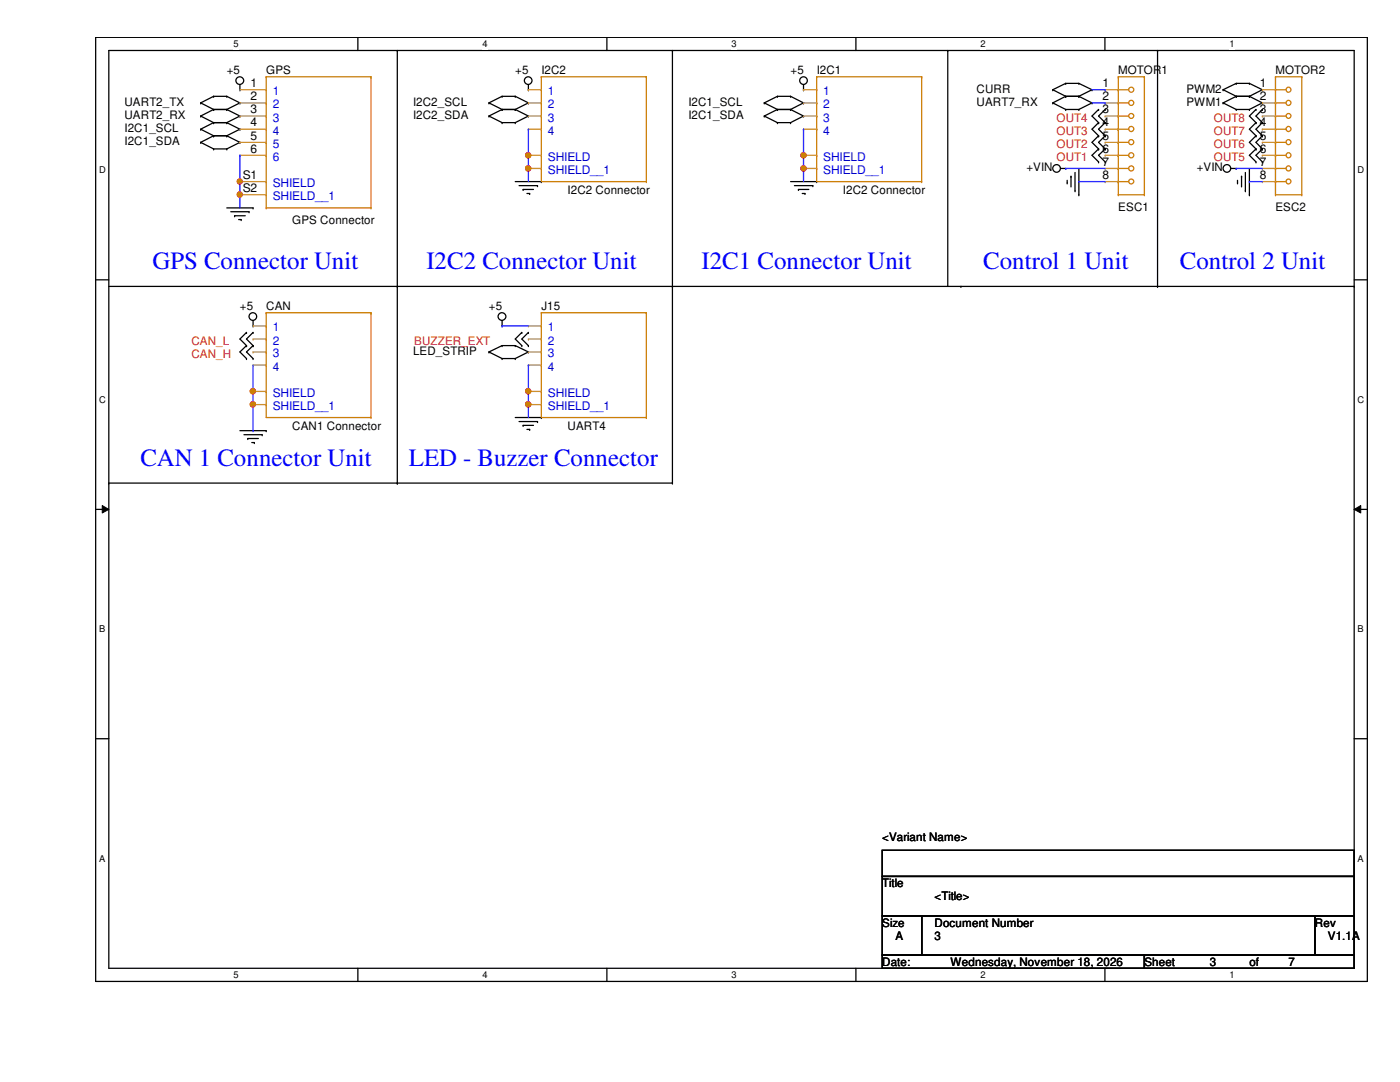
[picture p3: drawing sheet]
<svg xmlns="http://www.w3.org/2000/svg" width="279mm" height="216mm" viewBox="0 0 279 216" stroke-linecap="round" stroke-linejoin="round" font-family="sans-serif">
<path d="M19.1 7.5h253.8v188.3h-253.8zM21.7 10.1h248.6v183.1h-248.6z" fill="none" stroke="#000" stroke-width=".25"/>
<g fill="#fff">
<path d="M46.6 7.7h1v2.1h-1z"/>
<path d="M46.6 193.5h1v2.1h-1z"/>
</g>
<path d="M71.4 7.5v2.6M71.4 193.2v2.6" fill="none" stroke="#000" stroke-width=".25"/>
<g fill="#fff">
<path d="M96.3 7.7h1v2.1h-1z"/>
<path d="M96.3 193.5h1v2.1h-1z"/>
</g>
<path d="M121.1 7.5v2.6M121.1 193.2v2.6" fill="none" stroke="#000" stroke-width=".25"/>
<g fill="#fff">
<path d="M146 7.7h1v2.1h-1z"/>
<path d="M146 193.5h1v2.1h-1z"/>
</g>
<path d="M170.8 7.5v2.6M170.8 193.2v2.6" fill="none" stroke="#000" stroke-width=".25"/>
<g fill="#fff">
<path d="M195.7 7.7h1v2.1h-1z"/>
<path d="M195.7 193.5h1v2.1h-1z"/>
</g>
<path d="M220.5 7.5v2.6M220.5 193.2v2.6" fill="none" stroke="#000" stroke-width=".25"/>
<g fill="#fff">
<path d="M245.4 7.7h1v2.1h-1z"/>
<path d="M245.4 193.5h1v2.1h-1z"/>
<path d="M19.8 32.9h1.3v2.1h-1.3z"/>
<path d="M270.9 32.9h1.3v2.1h-1.3z"/>
<path d="M19.8 78.7h1.3v2.1h-1.3z"/>
<path d="M270.9 78.7h1.3v2.1h-1.3z"/>
</g>
<path d="M19.1 55.8h2.6M270.3 55.8h2.6" fill="none" stroke="#000" stroke-width=".25"/>
<g fill="#fff">
<path d="M19.8 124.5h1.2v2.1h-1.2z"/>
<path d="M270.9 124.5h1.3v2.1h-1.3z"/>
</g>
<path d="M19.1 101.6h2.6M270.3 101.6h2.6" fill="none" stroke="#000" stroke-width=".25"/>
<path d="M20.4 100.9l1.3 .7-1.3 .8zM270.3 101.6l1.3-.7v1.5z" fill="#000"/>
<path d="M20.4 100.9l1.3 .7-1.3 .8zM270.3 101.6l1.3-.7v1.5z" fill="none" stroke="#000" stroke-width=".2"/>
<g fill="#fff">
<path d="M19.8 170.3h1.2v2h-1.2z"/>
<path d="M270.9 170.3h1.3v2h-1.3z"/>
</g>
<g fill="none" stroke="#000" stroke-width=".25">
<path d="M42.6 19.2h.1M42.6 19.2l-2.6 1.3M42.6 19.2h2.7M45.3 19.2h.1M45.3 19.2l2.6 1.3M47.9 17.9h.1M47.9 16.9v1M79.3 10.1h.1M79.3 10.1v86.3M100.2 19.2h.1M100.2 19.2h2.6M100.2 19.2l-2.6 1.3"/>
<path d="M102.8 19.2h.1M102.8 19.2l2.7 1.3M105.5 17.9h.1M105.5 16.9v1M134.2 10.1h.1M134.2 10.1v86.3M155.2 19.2h.1M155.2 19.2h2.6M155.2 19.2l-2.7 1.3M157.8 19.2h.1M157.8 19.2l2.6 1.3M160.4 17.9h.1"/>
<path d="M160.4 16.9v1M189.1 10.1h.1M189.1 10.1v47M210.1 17.9h.1M210.1 17.9l2.6 1.3M212.7 19.2h.1M212.7 16.6h.1M212.7 19.2h2.6M212.7 19.2l-2.6 1.3M212.7 16.6l-2.6 1.3M212.7 16.6h2.6M215.3 19.2h.1"/>
<path d="M215.3 16.6h.1M215.3 19.2l2.6 1.3M215.3 16.6l2.6 1.3M217.9 17.9h.1M217.9 17.9l-2.6 1.3M231 10.1h.1M231 10.1v47M244.1 17.9h.1M244.1 17.9l2.6 1.3M246.7 19.2h.1M246.7 16.6h.1M246.7 19.2h2.6"/>
<path d="M246.7 16.6h2.6M246.7 16.6l-2.6 1.3M246.7 19.2l-2.6 1.3M249.3 19.2h.1M249.3 16.6h.1M249.3 16.6l2.6 1.3M249.3 19.2l2.6 1.3M251.9 17.9h.1M251.9 17.9l-2.6 1.3M40 20.5h.1M40 23.2h.1M40 25.8h.1"/>
<path d="M40 28.4h.1M40 20.5l2.6 1.3M40 23.2l2.6 1.3M40 25.8l2.6 1.3M40 28.4l2.6 1.3M42.6 21.8h.1M42.6 24.5h.1M42.6 27.1h.1M42.6 29.7h.1M42.6 21.8h2.7M42.6 24.5h2.7M42.6 21.8l-2.6 1.4"/>
<path d="M42.6 27.1h2.7M42.6 24.5l-2.6 1.3M42.6 29.7h2.7M42.6 27.1l-2.6 1.3M45.3 21.8h.1M45.3 24.5h.1M45.3 27.1h.1M45.3 29.7h.1M45.3 21.8l2.6 1.4M45.3 24.5l2.6 1.3M45.3 27.1l2.6 1.3M47.9 20.5h.1"/>
<path d="M47.9 23.2h.1M47.9 25.8h.1M47.9 28.4h.1M47.9 20.5l-2.6 1.3M47.9 23.2l-2.6 1.3M47.9 25.8l-2.6 1.3M47.9 28.4l-2.6 1.3M97.6 20.5h.1M97.6 23.2h.1M97.6 20.5l2.6 1.3M97.6 23.2l2.6 1.3M100.2 21.8h.1"/>
<path d="M100.2 24.5h.1M100.2 21.8h2.6M100.2 24.5h2.6M100.2 21.8l-2.6 1.4M102.8 21.8h.1M102.8 24.5h.1M102.8 21.8l2.7 1.4M102.8 36.2h5.2M103.6 37h3.7M104.4 37.8h.1M104.4 37.8h2.1M105.2 38.6h.5"/>
<path d="M105.5 20.5h.1M105.5 23.2h.1M105.5 20.5l-2.7 1.3M105.5 23.2l-2.7 1.3M105.7 38.6h.1M107.3 37h.1M108 36.2h.1M152.5 20.5h.1M152.5 23.2h.1M152.5 20.5l2.7 1.3M152.5 23.2l2.7 1.3M155.2 21.8h.1"/>
<path d="M155.2 24.5h.1M155.2 21.8h2.6M155.2 24.5h2.6M155.2 21.8l-2.7 1.4M157.8 21.8h.1M157.8 24.5h.1M157.8 21.8l2.6 1.4M157.8 36.2h5.2M158.5 37h3.7M159.3 37.8h.1M159.3 37.8h2.1M160.1 38.6h.6"/>
<path d="M160.4 20.5h.1M160.4 23.2h.1M160.4 20.5l-2.6 1.3M160.4 23.2l-2.6 1.3M160.7 38.6h.1M162.2 37h.1M163 36.2h.1M210.1 20.5h.1M210.1 20.5l2.6 1.3M211.7 33.6h1M212.7 21.8h.1M212.7 33.6h.1"/>
<path d="M212.7 21.8h2.6M213 36.5h.1M213 36v.5M213.7 35.2h.1M213.7 35.2v2.1M214.5 38.1h.1M214.5 34.4v3.7M215.3 21.8h.1M215.3 38.9h.1M215.3 33.6v5.3M217.9 20.5h.1M217.9 20.5l-2.6 1.3"/>
<path d="M219.2 21.8h.1M219.2 24.5h.1M219.2 27.1h.1M219.2 29.7h.1M219.2 32.3h.1M219.2 21.8l-1.3 1.4 1.3 1.3M219.2 24.5l-1.3 1.3 1.3 1.3M219.2 27.1l-1.3 1.3 1.3 1.3M219.2 29.7l-1.3 1.3 1.3 1.3M220.6 21.8h.1M220.6 24.5h.1M220.6 27.1h.1"/>
<path d="M220.6 29.7h.1M220.6 32.3h.1M220.6 21.8l-1.4 1.4 1.4 1.3M220.6 24.5l-1.4 1.3 1.4 1.3M220.6 27.1l-1.4 1.3 1.4 1.3M220.6 29.7l-1.4 1.3 1.4 1.3M244.1 20.5h.1M244.1 20.5l2.6 1.3M245.7 33.6h1M246.7 21.8h.1M246.7 33.6h.1M246.7 21.8h2.6"/>
<path d="M247 36.5h.1M247 36v.5M247.8 35.2h.1M247.8 35.2v2.1M248.5 38.1h.1M248.5 34.4v3.7M249.3 21.8h.1M249.3 38.9h.1M249.3 33.6v5.3M250.7 21.8h.1M250.7 24.5h.1M250.7 27.1h.1"/>
<path d="M250.7 29.7h.1M250.7 32.3h.1M250.7 21.8l-1.4 1.4 1.4 1.3M250.7 24.5l-1.4 1.3 1.4 1.3M250.7 27.1l-1.4 1.3 1.4 1.3M250.7 29.7l-1.4 1.3 1.4 1.3M251.9 20.5h.1M251.9 21.8h.1M251.9 24.5h.1M251.9 27.1h.1M251.9 29.7h.1M251.9 32.3h.1"/>
<path d="M251.9 20.5l-2.6 1.3M251.9 21.8l-1.2 1.4 1.2 1.3M251.9 24.5l-1.2 1.3 1.2 1.3M251.9 27.1l-1.2 1.3 1.2 1.3M251.9 29.7l-1.2 1.3 1.2 1.3M21.7 57.1h248.6M45.3 41.5h5.2M46.1 42.2h3.6M46.8 43.1h.1M46.8 43.1h2.1M47.6 43.8h.5M48.1 43.8h.1"/>
<path d="M49.7 42.2h.1M50.5 41.5h.1M79.3 57.1h.1M134.2 57.1h.1M191.8 57.1h.1M231 57.1h.1M270.3 57.1h.1M49.2 66.3h.1M49.2 69h.1M49.2 71.5h.1M49.2 66.3l-1.3 1.3 1.3 1.4M49.2 69l-1.3 1.2 1.3 1.3"/>
<path d="M50.5 65h.1M50.5 66.3h.1M50.5 69h.1M50.5 71.5h.1M50.5 64v1M50.5 66.3l-1.3 1.3 1.3 1.4M50.5 69l-1.3 1.2 1.3 1.3M97.6 70.2h.1M97.6 70.2l2.6 1.3M100.2 71.5h.1M100.2 69h.1M100.2 65h.1"/>
<path d="M100.2 71.5h2.6M100.2 69l-2.6 1.2M100.2 69h2.6M100.2 64v1M102.8 71.5h.1M102.8 69h.1M102.8 69l2.7 1.2M104.1 66.3h.1M104.1 69h.1M104.1 66.3l-1.3 1.3 1.3 1.4M105.5 70.2h.1M105.5 66.3h.1"/>
<path d="M105.5 69h.1M105.5 70.2l-2.7 1.3M105.5 66.3l-1.4 1.3 1.4 1.4M21.7 96.4h.1M21.7 96.4h112.5M47.9 85.9h5.2M48.7 86.7h3.6M49.4 87.5h.1M49.4 87.5h2.2M50.2 88.3h.6M50.8 88.3h.1M52.3 86.7h.1"/>
<path d="M53.1 85.9h.1M79.3 96.4h.1M102.8 83.3h5.2M103.6 84.1h3.7M104.4 84.9h.1M104.4 84.9h2.1M105.2 85.7h.5M105.7 85.7h.1M107.3 84.1h.1M108 83.3h.1M134.2 96.4h.1M19.1 147.4h2.6"/>
<path d="M270.3 147.4h2.6M176.1 169.7h94.2v5.2h-94.2zM176.1 174.9h94.2v7.9h-94.2zM176.1 182.8h7.8v7.8h-7.8zM176.1 190.6h52.3v2.6h-52.3zM183.9 182.8h78.5v7.8h-78.5zM228.4 190.6h41.9v2.6h-41.9zM262.4 182.8h7.9v7.8h-7.9z"/>
<circle cx="47.9" cy="16.1" r=".77"/>
<circle cx="105.4" cy="16.1" r=".76"/>
<circle cx="160.4" cy="16.1" r=".76"/>
<circle cx="210.9" cy="33.6" r=".76"/>
<circle cx="244.9" cy="33.6" r=".76"/>
<circle cx="50.5" cy="63.2" r=".76"/>
<circle cx="100.2" cy="63.2" r=".77"/>
</g>
<g fill="none" stroke="#cc8006" stroke-width=".25">
<path d="M53.1 15.3h.1M53.1 17.9h.1M53.1 15.3h20.9M53.1 15.3v26.2M74 15.3h.1M74 15.3v26.2M108 15.3h.1M108 17.9h.1M108 15.3h21M108 15.3v20.9h21M129 15.3h.1M129 15.3v20.9"/>
<path d="M163 15.3h.1M163 17.9h.1M163 15.3h20.9M163 15.3v20.9h20.9M183.9 15.3h.1M183.9 15.3v20.9M223.2 17.9h.1M223.2 15.3h.1M223.2 15.3h5.2M223.2 15.3v23.6M223.2 17.9h2.1M228.4 15.3h.1"/>
<path d="M228.4 15.3v23.6M254.6 17.9h.1M254.6 15.3h.1M254.6 15.3h5.2M254.6 17.9h2.1M254.6 15.3v23.6M259.8 15.3h.1M259.8 15.3v23.6M53.1 20.5h.1M53.1 23.2h.1M53.1 25.8h.1M53.1 28.4h.1"/>
<path d="M53.1 31h.1M53.1 36.2h.1M53.1 38.9h.1M108 20.5h.1M108 23.2h.1M108 25.8h.1M108 31h.1M108 33.6h.1M129 36.2h.1M163 20.5h.1M163 23.2h.1M163 25.8h.1"/>
<path d="M163 31h.1M163 33.6h.1M183.9 36.2h.1M223.2 38.9h.1M223.2 36.2h.1M223.2 33.6h.1M223.2 31h.1M223.2 28.4h.1M223.2 25.8h.1M223.2 23.2h.1M223.2 20.5h.1M223.2 36.2h2.1"/>
<path d="M223.2 38.9h5.2M223.2 20.5h2.1M223.2 23.2h2.1M223.2 25.8h2.1M223.2 28.4h2.1M223.2 31h2.1M223.2 33.6h2.1M228.4 38.9h.1M254.6 38.9h.1M254.6 36.2h.1M254.6 33.6h.1M254.6 31h.1"/>
<path d="M254.6 28.4h.1M254.6 25.8h.1M254.6 23.2h.1M254.6 20.5h.1M254.6 36.2h2.1M254.6 38.9h5.2M254.6 20.5h2.1M254.6 23.2h2.1M254.6 25.8h2.1M254.6 28.4h2.1M254.6 31h2.1M254.6 33.6h2.1"/>
<path d="M259.8 38.9h.1M53.1 41.5h.1M53.1 41.5h20.9M74 41.5h.1M53.1 62.4h.1M53.1 65h.1M53.1 67.6h.1M53.1 70.2h.1M53.1 72.9h.1M53.1 78.1h.1M53.1 62.4h20.9M53.1 62.4v20.9h20.9"/>
<path d="M74 62.4h.1M74 62.4v20.9M108 62.4h.1M108 65h.1M108 67.6h.1M108 70.2h.1M108 72.9h.1M108 78.1h.1M108 62.4v20.9h21M108 62.4h21M129 62.4h.1M129 62.4v20.9"/>
<path d="M53.1 80.7h.1M74 83.3h.1M108 80.7h.1M129 83.3h.1"/>
<circle cx="225.8" cy="17.9" r=".51"/>
<circle cx="257.1" cy="17.9" r=".5"/>
<circle cx="225.8" cy="20.5" r=".51"/>
<circle cx="225.8" cy="28.4" r=".51"/>
<circle cx="225.8" cy="25.7" r=".51"/>
<circle cx="225.8" cy="33.6" r=".51"/>
<circle cx="225.8" cy="31" r=".51"/>
<circle cx="225.8" cy="36.2" r=".5"/>
<circle cx="225.8" cy="23.1" r=".5"/>
<circle cx="257.1" cy="20.5" r=".5"/>
<circle cx="257.1" cy="28.4" r=".5"/>
<circle cx="257.1" cy="25.7" r=".5"/>
<circle cx="257.1" cy="33.6" r=".5"/>
<circle cx="257.1" cy="31" r=".5"/>
<circle cx="257.2" cy="36.2" r=".49"/>
<circle cx="257.2" cy="23.1" r=".49"/>
</g>
<g fill="none" stroke="#a84" stroke-width=".25">
<path d="M47.9 17.9h.1M47.9 17.9h5.2M105.5 17.9h.1M105.5 17.9h2.5M160.4 17.9h.1M160.4 17.9h2.6M220.6 17.9h.1M220.6 17.9h2.6M251.9 17.9h.1M251.9 17.9h2.7M47.9 38.9h.1M47.9 36.2h.1"/>
<path d="M47.9 20.5h.1M47.9 23.2h.1M47.9 25.8h.1M47.9 28.4h.1M47.9 31h.1M47.9 31h5.2M47.9 20.5h5.2M47.9 23.2h5.2M47.9 25.8h5.2M47.9 38.9h5.2M47.9 36.2h5.2M47.9 28.4h5.2"/>
<path d="M105.5 33.6h.1M105.5 31h.1M105.5 20.5h.1M105.5 23.2h.1M105.5 25.8h.1M105.5 33.6h2.5M105.5 31h2.5M105.5 20.5h2.5M105.5 23.2h2.5M105.5 25.8h2.5M160.4 33.6h.1M160.4 31h.1"/>
<path d="M160.4 20.5h.1M160.4 23.2h.1M160.4 25.8h.1M160.4 33.6h2.6M160.4 31h2.6M160.4 20.5h2.6M160.4 23.2h2.6M160.4 25.8h2.6M220.6 20.5h.1M220.6 23.2h.1M220.6 25.8h.1M220.6 28.4h.1"/>
<path d="M220.6 31h.1M220.6 33.6h.1M220.6 36.2h.1M220.6 33.6h2.6M220.6 31h2.6M220.6 20.5h2.6M220.6 23.2h2.6M220.6 25.8h2.6M220.6 36.2h2.6M220.6 28.4h2.6M251.9 20.5h.1M251.9 23.2h.1"/>
<path d="M251.9 25.8h.1M251.9 28.4h.1M251.9 31h.1M251.9 33.6h.1M251.9 36.2h.1M251.9 33.6h2.7M251.9 31h2.7M251.9 20.5h2.7M251.9 23.2h2.7M251.9 25.8h2.7M251.9 36.2h2.7M251.9 28.4h2.7"/>
<path d="M50.5 78.1h.1M50.5 65h.1M50.5 67.6h.1M50.5 70.2h.1M50.5 72.9h.1M50.5 78.1h2.6M50.5 65h2.6M50.5 67.6h2.6M50.5 70.2h2.6M50.5 72.9h2.6M105.5 78.1h.1M105.5 65h.1"/>
<path d="M105.5 67.6h.1M105.5 70.2h.1M105.5 72.9h.1M105.5 78.1h2.5M105.5 65h2.5M105.5 67.6h2.5M105.5 70.2h2.5M105.5 72.9h2.5M50.5 80.7h.1M50.5 80.7h2.6M105.5 80.7h.1M105.5 80.7h2.5"/>
</g>
<path d="M47.9 38.9h.1M47.9 38.9v2.6" fill="none" stroke="#4200ff" stroke-width=".25"/>
<circle cx="47.8" cy="38.8" r=".5" fill="#f00"/>
<circle cx="47.8" cy="38.8" r=".5" fill="none" stroke="#f00" stroke-width=".25"/>
<path d="M47.9 31h.1M47.9 31v5.2" fill="none" stroke="#4200ff" stroke-width=".25"/>
<circle cx="47.9" cy="36.2" r=".49" fill="#f00"/>
<circle cx="47.9" cy="36.2" r=".49" fill="none" stroke="#f00" stroke-width=".25"/>
<path d="M47.9 36.2h.1M47.9 36.2v2.7M105.5 25.8h.1M105.5 31h.1M105.5 25.8v7.8" fill="none" stroke="#4200ff" stroke-width=".25"/>
<circle cx="105.4" cy="33.6" r=".51" fill="#f00"/>
<circle cx="105.4" cy="33.6" r=".51" fill="none" stroke="#f00" stroke-width=".25"/>
<circle cx="105.4" cy="31" r=".51" fill="#f00"/>
<circle cx="105.4" cy="31" r=".51" fill="none" stroke="#f00" stroke-width=".25"/>
<path d="M105.5 33.6h.1M105.5 33.6v2.6M160.4 25.8h.1M160.4 31h.1M160.4 25.8v7.8" fill="none" stroke="#4200ff" stroke-width=".25"/>
<circle cx="160.4" cy="33.6" r=".51" fill="#f00"/>
<circle cx="160.4" cy="33.6" r=".51" fill="none" stroke="#f00" stroke-width=".25"/>
<circle cx="160.4" cy="31" r=".51" fill="#f00"/>
<circle cx="160.4" cy="31" r=".51" fill="none" stroke="#f00" stroke-width=".25"/>
<g fill="none" stroke="#4200ff" stroke-width=".25">
<path d="M160.4 33.6h.1M160.4 33.6v2.6M212.7 33.6h.1M212.7 33.6h7.9M215.3 36.2h.1M215.3 36.2h5.3M246.7 33.6h.1M246.7 33.6h5.2M249.3 36.2h.1M249.3 36.2h2.6M50.5 78.1h.1M50.5 72.9v7.8"/>
<path d="M50.5 80.7h.1"/>
</g>
<circle cx="50.5" cy="78.1" r=".51" fill="#f00"/>
<circle cx="50.5" cy="78.1" r=".51" fill="none" stroke="#f00" stroke-width=".25"/>
<circle cx="50.5" cy="80.7" r=".51" fill="#f00"/>
<circle cx="50.5" cy="80.7" r=".51" fill="none" stroke="#f00" stroke-width=".25"/>
<path d="M217.9 17.9h2.7M220.6 17.9h.1M217.9 20.5h2.7M220.6 20.5h.1M100.2 65h.1M100.2 65h5.3M105.5 72.9h.1M105.5 78.1h.1M105.5 72.9v7.8M50.5 85.9h.1M50.5 80.7v5.2" fill="none" stroke="#4200ff" stroke-width=".25"/>
<circle cx="105.4" cy="80.7" r=".51" fill="#f00"/>
<circle cx="105.4" cy="80.7" r=".51" fill="none" stroke="#f00" stroke-width=".25"/>
<circle cx="105.4" cy="78.1" r=".51" fill="#f00"/>
<circle cx="105.4" cy="78.1" r=".51" fill="none" stroke="#f00" stroke-width=".25"/>
<path d="M105.5 80.7h.1M105.5 80.7v2.6" fill="none" stroke="#4200ff" stroke-width=".25"/>
<circle cx="47.8" cy="38.8" r=".5" fill="#f00"/>
<circle cx="47.8" cy="38.8" r=".5" fill="none" stroke="#f00" stroke-width=".25"/>
<circle cx="47.9" cy="36.2" r=".49" fill="#f00"/>
<circle cx="47.9" cy="36.2" r=".49" fill="none" stroke="#f00" stroke-width=".25"/>
<circle cx="105.4" cy="33.6" r=".51" fill="#f00"/>
<circle cx="105.4" cy="33.6" r=".51" fill="none" stroke="#f00" stroke-width=".25"/>
<circle cx="105.4" cy="31" r=".51" fill="#f00"/>
<circle cx="105.4" cy="31" r=".51" fill="none" stroke="#f00" stroke-width=".25"/>
<circle cx="160.4" cy="33.6" r=".51" fill="#f00"/>
<circle cx="160.4" cy="33.6" r=".51" fill="none" stroke="#f00" stroke-width=".25"/>
<circle cx="160.4" cy="31" r=".51" fill="#f00"/>
<circle cx="160.4" cy="31" r=".51" fill="none" stroke="#f00" stroke-width=".25"/>
<circle cx="50.5" cy="78.1" r=".51" fill="#f00"/>
<circle cx="50.5" cy="78.1" r=".51" fill="none" stroke="#f00" stroke-width=".25"/>
<circle cx="50.5" cy="80.7" r=".51" fill="#f00"/>
<circle cx="50.5" cy="80.7" r=".51" fill="none" stroke="#f00" stroke-width=".25"/>
<circle cx="105.4" cy="80.7" r=".51" fill="#f00"/>
<circle cx="105.4" cy="80.7" r=".51" fill="none" stroke="#f00" stroke-width=".25"/>
<circle cx="105.4" cy="78.1" r=".51" fill="#f00"/>
<circle cx="105.4" cy="78.1" r=".51" fill="none" stroke="#f00" stroke-width=".25"/>
<g font-size="5" fill="#00f">
<text x="30.4" y="53.7">GPS Connector Unit</text>
<text x="85.1" y="53.7">I2C2 Connector Unit</text>
<text x="140" y="53.7">I2C1 Connector Unit</text>
<text x="196.2" y="53.7">Control 1 Unit</text>
<text x="235.5" y="53.7">Control 2 Unit</text>
<text x="28" y="93">CAN 1 Connector Unit</text>
<text x="81.6" y="93">LED - Buzzer Connector</text>
</g>
<g font-size="2.4">
<text x="50" y="17.4">1</text>
<text x="220" y="17.4">1</text>
<text x="251.4" y="17.4">1</text>
<text x="50" y="20">2</text>
<text x="50" y="22.6">3</text>
<text x="220" y="20">2</text>
<text x="220" y="22.6">3</text>
<text x="251.4" y="20">2</text>
<text x="251.4" y="22.6">3</text>
<text x="50" y="25.2">4</text>
<text x="50" y="27.9">5</text>
<text x="220" y="25.2">4</text>
<text x="220" y="27.9">5</text>
<text x="251.4" y="25.2">4</text>
<text x="251.4" y="27.9">5</text>
<text x="48.4" y="35.7">S1</text>
<text x="50" y="30.4">6</text>
<text x="220" y="30.4">6</text>
<text x="220" y="33.1">7</text>
<text x="220" y="35.7">8</text>
<text x="251.4" y="30.4">6</text>
<text x="251.4" y="33.1">7</text>
<text x="251.4" y="35.7">8</text>
<text x="48.4" y="38.3">S2</text>
</g>
<g font-size="2.4" fill="#00c">
<text x="54.4" y="19">1</text>
<text x="54.4" y="21.6">2</text>
<text x="109.3" y="19">1</text>
<text x="109.3" y="21.6">2</text>
<text x="164.3" y="19">1</text>
<text x="164.3" y="21.6">2</text>
<text x="54.4" y="24.3">3</text>
<text x="54.4" y="26.9">4</text>
<text x="54.4" y="29.5">5</text>
<text x="109.3" y="24.3">3</text>
<text x="109.3" y="26.9">4</text>
<text x="164.3" y="24.3">3</text>
<text x="164.3" y="26.9">4</text>
<text x="54.4" y="32.1">6</text>
<text x="109.3" y="34.7">SHIELD__1</text>
<text x="109.3" y="32.1">SHIELD</text>
<text x="164.3" y="34.7">SHIELD__1</text>
<text x="164.3" y="32.1">SHIELD</text>
<text x="54.4" y="40">SHIELD__1</text>
<text x="54.4" y="37.3">SHIELD</text>
<text x="54.4" y="66.1">1</text>
<text x="54.4" y="68.7">2</text>
<text x="54.4" y="71.3">3</text>
<text x="109.3" y="66.1">1</text>
<text x="109.3" y="68.7">2</text>
<text x="109.3" y="71.3">3</text>
<text x="54.4" y="74">4</text>
<text x="109.3" y="74">4</text>
<text x="54.4" y="81.8">SHIELD__1</text>
<text x="54.4" y="79.2">SHIELD</text>
<text x="109.3" y="81.8">SHIELD__1</text>
<text x="109.3" y="79.2">SHIELD</text>
</g>
<g font-size="2.3">
<text x="45.3" y="14.9">+5</text>
<text x="53.1" y="14.9">GPS</text>
<text x="102.8" y="14.9">+5</text>
<text x="108" y="14.9">I2C2</text>
<text x="157.8" y="14.9">+5</text>
<text x="163" y="14.9">I2C1</text>
<text x="223.2" y="14.9">MOTOR1</text>
<text x="254.6" y="14.9">MOTOR2</text>
<text x="24.8" y="21.1">UART2_TX</text>
<text x="24.8" y="23.7">UART2_RX</text>
<text x="82.4" y="21.1">I2C2_SCL</text>
<text x="82.4" y="23.7">I2C2_SDA</text>
<text x="137.4" y="21.1">I2C1_SCL</text>
<text x="137.4" y="23.7">I2C1_SDA</text>
<text x="194.9" y="21.1">UART7_RX</text>
<text x="194.9" y="18.5">CURR</text>
<text x="236.8" y="18.5">PWM2</text>
<text x="236.8" y="21.1">PWM1</text>
<text x="24.8" y="26.4">I2C1_SCL</text>
<text x="24.8" y="29">I2C1_SDA</text>
<text x="204.9" y="34.2">+VIN</text>
<text x="238.8" y="34.2">+VIN</text>
<text x="113.3" y="38.6">I2C2 Connector</text>
<text x="168.2" y="38.6">I2C2 Connector</text>
<text x="58.3" y="44.7">GPS Connector</text>
<text x="223.2" y="42.1">ESC1</text>
<text x="254.6" y="42.1">ESC2</text>
<text x="47.9" y="61.9">+5</text>
<text x="53.1" y="61.9">CAN</text>
<text x="97.6" y="61.9">+5</text>
<text x="108" y="61.9">J15</text>
<text x="82.4" y="70.8">LED_STRIP</text>
<text x="58.3" y="85.8">CAN1 Connector</text>
<text x="113.3" y="85.8">UART4</text>
<text x="176.1" y="167.9">&lt;Variant Name&gt;</text>
<text x="176.1" y="177">Title</text>
<text x="186.5" y="179.7">&lt;Title&gt;</text>
<text x="176.1" y="184.9">Size</text>
<text x="186.5" y="184.9">Document Number</text>
<text x="262.4" y="184.9">Rev</text>
<text x="178.7" y="187.5">A</text>
<text x="186.5" y="187.5">3</text>
<text x="265" y="187.5">V1.1A</text>
<text x="176.1" y="192.7">Date:</text>
<text x="189.7" y="192.7">Wednesday, November 18, 2026</text>
<text x="228.4" y="192.7">Sheet</text>
<text x="241.5" y="192.7">3</text>
<text x="249.3" y="192.7">of</text>
<text x="257.2" y="192.7">7</text>
</g>
<g font-size="2.3" fill="#f00">
<text x="210.9" y="24.3">OUT4</text>
<text x="210.9" y="26.9">OUT3</text>
<text x="210.9" y="29.5">OUT2</text>
<text x="242.3" y="24.3">OUT8</text>
<text x="242.3" y="26.9">OUT7</text>
<text x="242.3" y="29.5">OUT6</text>
<text x="210.9" y="32.1">OUT1</text>
<text x="242.3" y="32.1">OUT5</text>
<text x="38.2" y="68.7">CAN_L</text>
<text x="38.2" y="71.4">CAN_H</text>
<text x="82.7" y="68.7">BUZZER_EXT</text>
</g>
<g font-size="1.9">
<text x="46.6" y="9.4">5</text>
<text x="96.3" y="9.4">4</text>
<text x="146" y="9.4">3</text>
<text x="195.7" y="9.4">2</text>
<text x="245.4" y="9.4">1</text>
<text x="19.8" y="34.6">D</text>
<text x="270.9" y="34.6">D</text>
<text x="19.8" y="80.3">C</text>
<text x="270.9" y="80.3">C</text>
<text x="19.8" y="126.2">B</text>
<text x="270.9" y="126.2">B</text>
<text x="19.8" y="171.9">A</text>
<text x="270.9" y="171.9">A</text>
<text x="46.6" y="195.2">5</text>
<text x="96.3" y="195.2">4</text>
<text x="146" y="195.2">3</text>
<text x="195.7" y="195.2">2</text>
<text x="245.4" y="195.2">1</text>
</g>
</svg>
